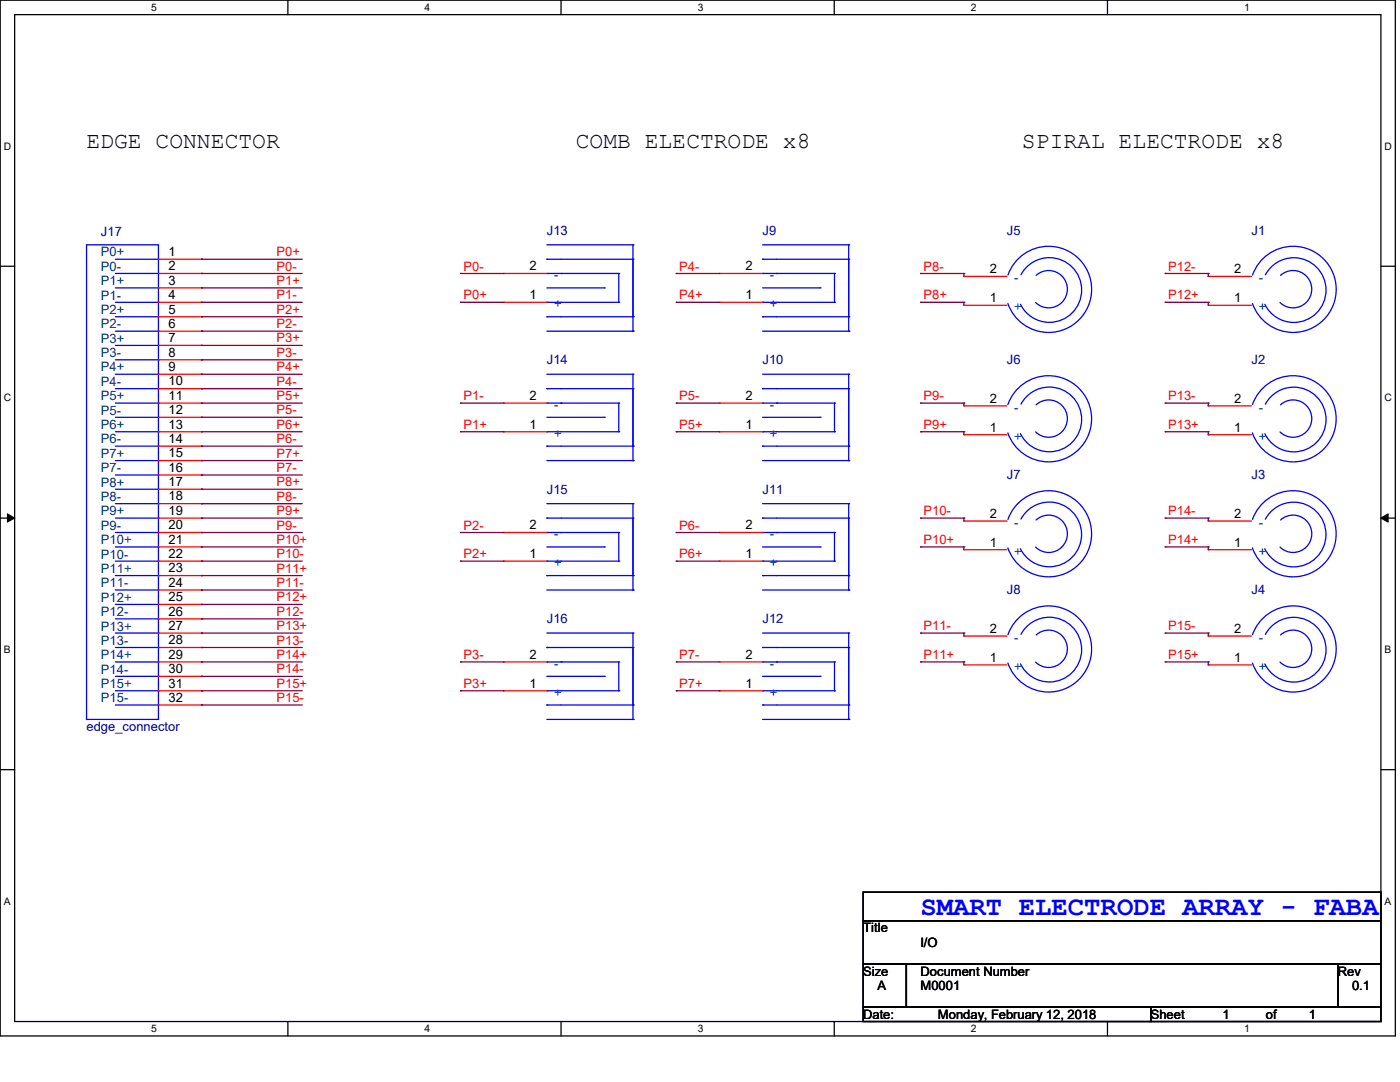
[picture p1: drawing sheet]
<svg xmlns="http://www.w3.org/2000/svg" width="279mm" height="216mm" viewBox="0 0 279 216" stroke-linecap="round" stroke-linejoin="round" font-family="sans-serif">
<path d="M0 0h278.5v206.7h-278.5zM2.9 2.9h272.7v200.9h-272.7z" fill="none" stroke="#000" stroke-width=".25"/>
<g fill="#fff">
<path d="M30.2 .3h1.1v2.3h-1.1z"/>
<path d="M30.2 204.1h1.1v2.3h-1.1z"/>
</g>
<path d="M57.4 0v2.9M57.4 203.8v2.9" fill="none" stroke="#000" stroke-width=".25"/>
<g fill="#fff">
<path d="M84.7 .3h1.1v2.3h-1.1z"/>
<path d="M84.7 204.1h1.1v2.3h-1.1z"/>
</g>
<path d="M112 0v2.9M112 203.8v2.9" fill="none" stroke="#000" stroke-width=".25"/>
<g fill="#fff">
<path d="M139.2 .3h1.1v2.3h-1.1z"/>
<path d="M139.2 204.1h1.1v2.3h-1.1z"/>
</g>
<path d="M166.5 0v2.9M166.5 203.8v2.9" fill="none" stroke="#000" stroke-width=".25"/>
<g fill="#fff">
<path d="M193.8 .3h1.1v2.3h-1.1z"/>
<path d="M193.8 204.1h1.1v2.3h-1.1z"/>
</g>
<path d="M221 0v2.9M221 203.8v2.9" fill="none" stroke="#000" stroke-width=".25"/>
<g fill="#fff">
<path d="M248.3 .3h1.1v2.3h-1.1z"/>
<path d="M248.3 204.1h1.1v2.3h-1.1z"/>
<path d="M.8 28h1.4v2.3h-1.4z"/>
<path d="M276.3 28h1.4v2.3h-1.4z"/>
<path d="M.8 78.2h1.4v2.3h-1.4z"/>
<path d="M276.3 78.2h1.4v2.3h-1.4z"/>
</g>
<path d="M0 53.1h2.9M275.6 53.1h2.9" fill="none" stroke="#000" stroke-width=".25"/>
<g fill="#fff">
<path d="M.8 128.5h1.3v2.2h-1.3z"/>
<path d="M276.3 128.5h1.3v2.2h-1.3z"/>
</g>
<path d="M0 103.4h2.9M275.6 103.4h2.9" fill="none" stroke="#000" stroke-width=".25"/>
<path d="M1.5 102.5l1.4 .9-1.4 .8zM275.6 103.4l1.4-.9v1.7z" fill="#000" stroke="#000" stroke-width=".2"/>
<g fill="#fff">
<path d="M.8 178.7h1.3v2.2h-1.3z"/>
<path d="M276.3 178.7h1.3v2.2h-1.3z"/>
</g>
<path d="M0 153.6h2.9M275.6 153.6h2.9M172.3 178h103.3v5.7h-103.3zM172.3 183.7h103.3v8.7h-103.3zM172.3 192.4h8.6v8.6h-8.6zM180.9 192.4h86.1v8.6h-86.1zM267 192.4h8.6v8.6h-8.6zM172.3 201h57.4v2.8h-57.4zM229.7 201h45.9v2.8h-45.9z" fill="none" stroke="#000" stroke-width=".25"/>
<g fill="none" stroke="#00f" stroke-width=".25">
<path d="M17.3 48.9h14.3v94.7h-14.3zM23 51.7h8.6M23 54.6h8.6M23 57.4h8.6M31.6 51.7h.1M31.6 57.4h.1M31.6 54.6h.1M109.1 54.6h.1M109.1 51.7h.1M109.1 51.7h17.2M109.1 54.6h14.4M109.1 57.4h11.5"/>
<path d="M109.1 48.9h17.2M112 54.6h.1M120.6 57.4h.1M123.5 54.6h.1M123.5 54.6v5.7M126.3 51.7h.1M126.3 48.9h.1M126.3 48.9v17.2M152.2 54.6h.1M152.2 51.7h.1M152.2 51.7h17.2M152.2 54.6h14.3"/>
<path d="M152.2 57.4h11.5M152.2 48.9h17.2M155 54.6h.1M163.7 57.4h.1M166.5 54.6h.1M166.5 54.6v5.7M169.4 51.7h.1M169.4 48.9h.1M169.4 48.9v17.2M201.2 54.9a8.6 8.6 0 0 1 13.2-4.1 8.6 8.6 0 0 1-.1 13.9 8.6 8.6 0 0 1-13.2-4.1M203.8 54.8a6.4 6.4 0 0 1 9.8-1.9 6.4 6.4 0 0 1-.2 10 6.4 6.4 0 0 1-9.7-2.2M206.8 55a3.7 3.7 0 0 1 5.2 .1 3.7 3.7 0 0 1-.1 5.3 3.7 3.7 0 0 1-5.2 0"/>
<path d="M250 54.9a8.6 8.6 0 0 1 13.2-4.1 8.6 8.6 0 0 1 0 13.9 8.6 8.6 0 0 1-13.2-4.1M252.5 54.8a6.4 6.4 0 0 1 9.8-1.8 6.4 6.4 0 0 1-.1 10 6.4 6.4 0 0 1-9.8-2.3M255.6 54.9a3.7 3.7 0 0 1 5.2 .2 3.7 3.7 0 0 1-.1 5.3 3.7 3.7 0 0 1-5.3 0M23 63.2h8.6M23 60.3h8.6M23 66.1h8.6M23 77.6h8.6M23 74.7h8.6M23 68.9h8.6M23 71.8h8.6M31.6 63.2h.1M31.6 68.9h.1"/>
<path d="M31.6 74.7h.1M31.6 60.3h.1M31.6 66.1h.1M31.6 71.8h.1M31.6 77.6h.1M109.1 63.2h.1M109.1 60.3h.1M109.1 77.6h.1M109.1 63.2h17.2M109.1 60.3h14.4M109.1 66.1h17.2M109.1 77.6h17.2"/>
<path d="M109.1 74.7h17.2M123.5 60.3h.1M126.3 63.2h.1M126.3 66.1h.1M126.3 77.6h.1M126.3 74.7h.1M126.3 74.7v17.2M152.2 63.2h.1M152.2 60.3h.1M152.2 77.6h.1M152.2 63.2h17.2M152.2 60.3h14.3"/>
<path d="M152.2 66.1h17.2M152.2 77.6h17.2M152.2 74.7h17.2M166.5 60.3h.1M169.4 63.2h.1M169.4 66.1h.1M169.4 77.6h.1M169.4 74.7h.1M169.4 74.7v17.2M23 89h8.6M23 86.1h8.6M23 80.4h8.6"/>
<path d="M23 83.3h8.6M23 91.9h8.6M23 94.8h8.6M23 97.6h8.6M31.6 80.4h.1M31.6 86.1h.1M31.6 91.9h.1M31.6 83.3h.1M31.6 89h.1M31.6 94.8h.1M31.6 97.6h.1M109.1 89h.1"/>
<path d="M109.1 86.1h.1M109.1 80.4h.1M109.1 89h17.2M109.1 86.1h14.4M109.1 80.4h14.4M109.1 83.3h11.5M109.1 91.9h17.2M112 80.4h.1M120.6 83.3h.1M123.5 86.1h.1M123.5 80.4h.1M123.5 80.4v5.7"/>
<path d="M126.3 89h.1M126.3 91.9h.1M152.2 89h.1M152.2 86.1h.1M152.2 80.4h.1M152.2 89h17.2M152.2 86.1h14.3M152.2 80.4h14.3M152.2 83.3h11.5M152.2 91.9h17.2M155 80.4h.1M163.7 83.3h.1"/>
<path d="M166.5 86.1h.1M166.5 80.4h.1M166.5 80.4v5.7M169.4 89h.1M169.4 91.9h.1M201.2 80.7a8.6 8.6 0 0 1 13.2-4 8.6 8.6 0 0 1-.1 13.8 8.6 8.6 0 0 1-13.2-4.1M203.8 80.6a6.4 6.4 0 0 1 9.8-1.8 6.4 6.4 0 0 1-.2 10 6.4 6.4 0 0 1-9.7-2.3M206.8 80.8a3.7 3.7 0 0 1 5.2 .2 3.7 3.7 0 0 1-.1 5.2 3.7 3.7 0 0 1-5.2 0M250 80.7a8.6 8.6 0 0 1 13.2-4 8.6 8.6 0 0 1-.1 13.8 8.6 8.6 0 0 1-13.2-4.1M252.5 80.7a6.4 6.4 0 0 1 9.8-1.9 6.4 6.4 0 0 1-.1 10 6.4 6.4 0 0 1-9.8-2.2M255.6 80.8a3.7 3.7 0 0 1 5.2 .2 3.7 3.7 0 0 1-.1 5.2 3.7 3.7 0 0 1-5.3 0M23 114.9h8.6"/>
<path d="M23 103.4h8.6M23 112h8.6M23 106.3h8.6M23 109.1h8.6M23 117.7h8.6M23 100.5h8.6M31.6 100.5h.1M31.6 103.4h.1M31.6 106.3h.1M31.6 109.1h.1M31.6 112h.1M31.6 114.9h.1"/>
<path d="M31.6 117.7h.1M109.1 114.9h.1M109.1 112h.1M109.1 106.3h.1M109.1 103.4h.1M109.1 114.9h17.2M109.1 103.4h17.2M109.1 112h14.4M109.1 106.3h14.4M109.1 109.1h11.5M109.1 117.7h17.2M109.1 100.5h17.2"/>
<path d="M112 106.3h.1M120.6 109.1h.1M123.5 112h.1M123.5 106.3h.1M123.5 106.3v5.7M126.3 114.9h.1M126.3 103.4h.1M126.3 117.7h.1M126.3 100.5h.1M126.3 100.5v17.2M152.2 114.9h.1M152.2 112h.1"/>
<path d="M152.2 106.3h.1M152.2 103.4h.1M152.2 114.9h17.2M152.2 103.4h17.2M152.2 112h14.3M152.2 106.3h14.3M152.2 109.1h11.5M152.2 117.7h17.2M152.2 100.5h17.2M155 106.3h.1M163.7 109.1h.1M166.5 112h.1"/>
<path d="M166.5 106.3h.1M166.5 106.3v5.7M169.4 114.9h.1M169.4 103.4h.1M169.4 117.7h.1M169.4 100.5h.1M169.4 100.5v17.2M201.2 103.6a8.6 8.6 0 0 1 13.2-4 8.6 8.6 0 0 1-.1 13.8 8.6 8.6 0 0 1-13.2-4.1M203.7 103.6a6.4 6.4 0 0 1 9.9-1.9 6.4 6.4 0 0 1-.2 10 6.4 6.4 0 0 1-9.8-2.2M206.8 103.8a3.7 3.7 0 0 1 5.2 .2 3.7 3.7 0 0 1-.1 5.2 3.7 3.7 0 0 1-5.2 0M250 103.6a8.6 8.6 0 0 1 13.2-4 8.6 8.6 0 0 1-.1 13.8 8.6 8.6 0 0 1-13.2-4.1M252.5 103.6a6.4 6.4 0 0 1 9.8-1.9 6.4 6.4 0 0 1-.1 10 6.4 6.4 0 0 1-9.8-2.2"/>
<path d="M255.6 103.8a3.7 3.7 0 0 1 5.2 .2 3.7 3.7 0 0 1-.1 5.2 3.7 3.7 0 0 1-5.2 0M23 129.2h8.6M23 137.8h8.6M23 132.1h8.6M23 135h8.6M23 126.3h8.6M23 120.6h8.6M23 123.5h8.6M31.6 120.6h.1M31.6 123.5h.1M31.6 126.3h.1M31.6 129.2h.1"/>
<path d="M31.6 132.1h.1M31.6 135h.1M31.6 137.8h.1M109.1 137.8h.1M109.1 132.1h.1M109.1 129.2h.1M109.1 129.2h17.2M109.1 137.8h14.4M109.1 132.1h14.4M109.1 135h11.5M109.1 126.3h17.2M112 132.1h.1"/>
<path d="M120.6 135h.1M123.5 137.8h.1M123.5 132.1h.1M123.5 132.1v5.7M126.3 129.2h.1M126.3 126.3h.1M126.3 126.3v17.3M152.2 137.8h.1M152.2 132.1h.1M152.2 129.2h.1M152.2 129.2h17.2M152.2 137.8h14.3"/>
<path d="M152.2 132.1h14.3M152.2 135h11.5M152.2 126.3h17.2M155 132.1h.1M163.7 135h.1M166.5 137.8h.1M166.5 132.1h.1M166.5 132.1v5.7M169.4 129.2h.1M169.4 126.3h.1M169.4 126.3v17.3M201.2 126.6a8.6 8.6 0 0 1 13.2-4 8.6 8.6 0 0 1-.1 13.8 8.6 8.6 0 0 1-13.2-4.1"/>
<path d="M203.8 126.6a6.4 6.4 0 0 1 9.8-1.9 6.4 6.4 0 0 1-.2 10 6.4 6.4 0 0 1-9.7-2.2M206.8 126.7a3.7 3.7 0 0 1 5.2 .2 3.7 3.7 0 0 1-.1 5.2 3.7 3.7 0 0 1-5.2 0M250 126.6a8.6 8.6 0 0 1 13.2-4 8.6 8.6 0 0 1 0 13.8 8.6 8.6 0 0 1-13.2-4.1M252.5 126.6a6.4 6.4 0 0 1 9.8-1.9 6.4 6.4 0 0 1-.1 10 6.4 6.4 0 0 1-9.8-2.2M255.6 126.7a3.7 3.7 0 0 1 5.2 .2 3.7 3.7 0 0 1-.1 5.2 3.7 3.7 0 0 1-5.3 0M23 140.7h8.6M31.6 140.7h.1M109.1 140.7h.1M109.1 140.7h17.2M109.1 143.6h17.2M126.3 140.7h.1M126.3 143.6h.1"/>
<path d="M152.2 140.7h.1M152.2 140.7h17.2M152.2 143.6h17.2M169.4 140.7h.1M169.4 143.6h.1"/>
</g>
<g fill="none" stroke="#f00" stroke-width=".25">
<path d="M31.6 54.6h8.6M31.6 51.7h8.6M31.6 57.4h8.6M40.2 51.7h.1M40.2 54.6h.1M40.2 57.4h.1M100.5 54.6h.1M100.5 54.6h8.6M143.6 54.6h.1M143.6 54.6h8.6M192.4 55.2h.1M192.4 55.2h8.6"/>
<path d="M241.1 55.2h.1M241.1 55.2h8.7M31.6 60.3h8.6M31.6 63.2h8.6M31.6 66.1h8.6M31.6 68.9h8.6M31.6 71.8h8.6M31.6 74.7h8.6M31.6 77.6h8.6M40.2 60.3h.1M40.2 63.2h.1M40.2 66.1h.1"/>
<path d="M40.2 68.9h.1M40.2 71.8h.1M40.2 74.7h.1M40.2 77.6h.1M100.5 60.3h.1M100.5 60.3h8.6M143.6 60.3h.1M143.6 60.3h8.6M192.4 60.9h.1M192.4 60.9h8.6M241.1 60.9h.1M241.1 60.9h8.7"/>
<path d="M31.6 86.1h8.6M31.6 80.4h8.6M31.6 83.3h8.6M31.6 89h8.6M31.6 91.9h8.6M31.6 94.8h8.6M31.6 97.6h8.6M40.2 80.4h.1M40.2 83.3h.1M40.2 86.1h.1M40.2 89h.1M40.2 91.9h.1"/>
<path d="M40.2 94.8h.1M40.2 97.6h.1M100.5 86.1h.1M100.5 80.4h.1M100.5 86.1h8.6M100.5 80.4h8.6M143.6 86.1h.1M143.6 80.4h.1M143.6 86.1h8.6M143.6 80.4h8.6M192.4 86.7h.1M192.4 81h.1"/>
<path d="M192.4 86.7h8.6M192.4 81h8.6M241.1 86.7h.1M241.1 81h.1M241.1 86.7h8.7M241.1 81h8.7M31.6 112h8.6M31.6 106.3h8.6M31.6 100.5h8.6M31.6 103.4h8.6M31.6 109.1h8.6M31.6 114.9h8.6"/>
<path d="M31.6 117.7h8.6M40.2 100.5h.1M40.2 103.4h.1M40.2 106.3h.1M40.2 109.1h.1M40.2 112h.1M40.2 114.9h.1M40.2 117.7h.1M100.5 112h.1M100.5 106.3h.1M100.5 112h8.6M100.5 106.3h8.6"/>
<path d="M143.6 112h.1M143.6 106.3h.1M143.6 112h8.6M143.6 106.3h8.6M192.4 109.7h.1M192.4 104h.1M192.4 109.7h8.6M192.4 104h8.6M241.1 109.7h.1M241.1 104h.1M241.1 109.7h8.7M241.1 104h8.7"/>
<path d="M31.6 137.8h8.6M31.6 132.1h8.6M31.6 120.6h8.6M31.6 123.5h8.6M31.6 126.3h8.6M31.6 129.2h8.6M31.6 135h8.6M40.2 120.6h.1M40.2 123.5h.1M40.2 126.3h.1M40.2 129.2h.1M40.2 132.1h.1"/>
<path d="M40.2 135h.1M40.2 137.8h.1M100.5 137.8h.1M100.5 132.1h.1M100.5 137.8h8.6M100.5 132.1h8.6M143.6 137.8h.1M143.6 132.1h.1M143.6 137.8h8.6M143.6 132.1h8.6M192.4 132.7h.1M192.4 126.9h.1"/>
<path d="M192.4 132.7h8.6M192.4 126.9h8.6M241.1 132.7h.1M241.1 126.9h.1M241.1 132.7h8.7M241.1 126.9h8.7M31.6 140.7h8.6M40.2 140.7h.1"/>
</g>
<g fill="none" stroke="#800040" stroke-width=".25">
<path d="M40.2 51.7h.1M40.2 54.6h.1M40.2 57.4h.1M40.2 54.6h20.1M40.2 51.7h20.1M40.2 57.4h20.1M91.9 54.6h.1M91.9 54.6h8.6M135 54.6h.1M135 54.6h8.6M183.7 54.6h.1M183.7 54.6h8.7"/>
<path d="M192.4 54.6h.1M192.4 54.6v.6M232.5 54.6h.1M232.5 54.6h8.6M241.1 54.6h.1M241.1 54.6v.6M40.2 60.3h.1M40.2 63.2h.1M40.2 66.1h.1M40.2 68.9h.1M40.2 71.8h.1M40.2 74.7h.1"/>
<path d="M40.2 77.6h.1M40.2 60.3h20.1M40.2 63.2h20.1M40.2 66.1h20.1M40.2 68.9h20.1M40.2 71.8h20.1M40.2 74.7h20.1M40.2 77.6h20.1M91.9 60.3h.1M91.9 60.3h8.6M135 60.3h.1M135 60.3h8.6"/>
<path d="M183.7 60.3h.1M183.7 60.3h8.7M192.4 60.3h.1M192.4 60.3v.6M232.5 60.3h.1M232.5 60.3h8.6M241.1 60.3h.1M241.1 60.3v.6M40.2 80.4h.1M40.2 86.1h.1M40.2 83.3h.1M40.2 89h.1"/>
<path d="M40.2 91.9h.1M40.2 94.8h.1M40.2 97.6h.1M40.2 80.4h20.1M40.2 86.1h20.1M40.2 83.3h20.1M40.2 89h20.1M40.2 91.9h20.1M40.2 94.8h20.1M40.2 97.6h20.1M91.9 80.4h.1M91.9 86.1h.1"/>
<path d="M91.9 80.4h8.6M91.9 86.1h8.6M135 80.4h.1M135 86.1h.1M135 80.4h8.6M135 86.1h8.6M183.7 80.4h.1M183.7 86.1h.1M183.7 80.4h8.7M183.7 86.1h8.7M192.4 80.4h.1M192.4 86.1h.1"/>
<path d="M192.4 80.4v.6M192.4 86.1v.6M232.5 80.4h.1M232.5 86.1h.1M232.5 80.4h8.6M232.5 86.1h8.6M241.1 80.4h.1M241.1 86.1h.1M241.1 80.4v.6M241.1 86.1v.6M40.2 100.5h.1M40.2 103.4h.1"/>
<path d="M40.2 106.3h.1M40.2 109.1h.1M40.2 112h.1M40.2 114.9h.1M40.2 117.7h.1M40.2 103.4h20.1M40.2 109.1h20.1M40.2 106.3h20.1M40.2 112h20.1M40.2 100.5h20.1M40.2 114.9h20.1M40.2 117.7h20.1"/>
<path d="M91.9 106.3h.1M91.9 112h.1M91.9 106.3h8.6M91.9 112h8.6M135 106.3h.1M135 112h.1M135 106.3h8.6M135 112h8.6M183.7 103.4h.1M183.7 109.1h.1M183.7 103.4h8.7M183.7 109.1h8.7"/>
<path d="M192.4 103.4h.1M192.4 109.1h.1M192.4 103.4v.6M192.4 109.1v.6M232.5 103.4h.1M232.5 109.1h.1M232.5 103.4h8.6M232.5 109.1h8.6M241.1 103.4h.1M241.1 109.1h.1M241.1 103.4v.6M241.1 109.1v.6"/>
<path d="M40.2 120.6h.1M40.2 123.5h.1M40.2 126.3h.1M40.2 129.2h.1M40.2 132.1h.1M40.2 135h.1M40.2 137.8h.1M40.2 126.3h20.1M40.2 132.1h20.1M40.2 137.8h20.1M40.2 120.6h20.1M40.2 123.5h20.1"/>
<path d="M40.2 129.2h20.1M40.2 135h20.1M91.9 132.1h.1M91.9 137.8h.1M91.9 132.1h8.6M91.9 137.8h8.6M135 132.1h.1M135 137.8h.1M135 132.1h8.6M135 137.8h8.6M183.7 126.3h.1M183.7 132.1h.1"/>
<path d="M183.7 126.3h8.7M183.7 132.1h8.7M192.4 126.3h.1M192.4 132.1h.1M192.4 126.3v.6M192.4 132.1v.6M232.5 126.3h.1M232.5 132.1h.1M232.5 126.3h8.6M232.5 132.1h8.6M241.1 126.3h.1M241.1 132.1h.1"/>
<path d="M241.1 126.3v.6M241.1 132.1v.6M40.2 140.7h.1M40.2 140.7h20.1"/>
</g>
<text font-size="5.4" fill="#00f" x="183.7" y="182.5">SMART ELECTRODE ARRAY - FABA</text>
<g font-size="4.6">
<text x="17.3" y="29.5">EDGE CONNECTOR</text>
<text x="114.9" y="29.5">COMB ELECTRODE x8</text>
<text x="203.9" y="29.5">SPIRAL ELECTRODE x8</text>
</g>
<g font-size="2.6" fill="#000080">
<text x="20.2" y="47.2">J17</text>
<text x="109.1" y="46.9">J13</text>
<text x="152.2" y="46.9">J9</text>
<text x="201" y="46.9">J5</text>
<text x="249.8" y="46.9">J1</text>
<text x="109.1" y="72.7">J14</text>
<text x="152.2" y="72.7">J10</text>
<text x="201" y="72.7">J6</text>
<text x="249.8" y="72.7">J2</text>
<text x="201" y="95.7">J7</text>
<text x="249.8" y="95.7">J3</text>
<text x="109.1" y="98.6">J15</text>
<text x="152.2" y="98.6">J11</text>
<text x="201" y="118.6">J8</text>
<text x="249.8" y="118.6">J4</text>
<text x="109.1" y="124.4">J16</text>
<text x="152.2" y="124.4">J12</text>
<text x="17.3" y="145.9">edge_connector</text>
</g>
<g font-size="2.6" fill="#004080">
<text x="20.2" y="51.2">P0+</text>
<text x="20.2" y="54.1">P0-</text>
<text x="20.2" y="56.9">P1+</text>
<text x="20.2" y="59.8">P1-</text>
<text x="110.6" y="55.8">-</text>
<text x="153.6" y="55.8">-</text>
<text x="202.4" y="56.3">-</text>
<text x="251.2" y="56.3">-</text>
<text x="20.2" y="62.7">P2+</text>
<text x="20.2" y="65.5">P2-</text>
<text x="110.6" y="61.5">+</text>
<text x="153.6" y="61.5">+</text>
<text x="202.4" y="62.1">+</text>
<text x="251.2" y="62.1">+</text>
<text x="20.2" y="68.4">P3+</text>
<text x="20.2" y="71.2">P3-</text>
<text x="20.2" y="74.1">P4+</text>
<text x="20.2" y="77">P4-</text>
<text x="20.2" y="79.9">P5+</text>
<text x="20.2" y="82.8">P5-</text>
<text x="110.6" y="81.6">-</text>
<text x="153.6" y="81.6">-</text>
<text x="202.4" y="82.2">-</text>
<text x="251.2" y="82.2">-</text>
<text x="20.2" y="85.6">P6+</text>
<text x="20.2" y="88.5">P6-</text>
<text x="110.6" y="87.3">+</text>
<text x="153.6" y="87.3">+</text>
<text x="202.4" y="87.9">+</text>
<text x="251.2" y="87.9">+</text>
<text x="20.2" y="91.4">P7+</text>
<text x="20.2" y="94.2">P7-</text>
<text x="20.2" y="97.1">P8+</text>
<text x="20.2" y="99.9">P8-</text>
<text x="20.2" y="102.8">P9+</text>
<text x="20.2" y="105.7">P9-</text>
<text x="110.6" y="107.4">-</text>
<text x="153.6" y="107.4">-</text>
<text x="202.4" y="105.2">-</text>
<text x="251.2" y="105.2">-</text>
<text x="20.2" y="108.6">P10+</text>
<text x="20.2" y="111.5">P10-</text>
<text x="110.6" y="113.2">+</text>
<text x="153.6" y="113.2">+</text>
<text x="202.4" y="110.9">+</text>
<text x="251.2" y="110.9">+</text>
<text x="20.2" y="114.3">P11+</text>
<text x="20.2" y="117.2">P11-</text>
<text x="20.2" y="120.1">P12+</text>
<text x="20.2" y="122.9">P12-</text>
<text x="20.2" y="125.8">P13+</text>
<text x="20.2" y="128.7">P13-</text>
<text x="20.2" y="131.5">P14+</text>
<text x="202.4" y="128.1">-</text>
<text x="251.2" y="128.1">-</text>
<text x="20.2" y="134.4">P14-</text>
<text x="20.2" y="137.3">P15+</text>
<text x="110.6" y="133.3">-</text>
<text x="153.6" y="133.3">-</text>
<text x="202.4" y="133.9">+</text>
<text x="251.2" y="133.9">+</text>
<text x="20.2" y="140.2">P15-</text>
<text x="110.6" y="139">+</text>
<text x="153.6" y="139">+</text>
</g>
<g font-size="2.6">
<text x="33.6" y="51.1">1</text>
<text x="33.6" y="53.9">2</text>
<text x="105.7" y="53.9">2</text>
<text x="148.8" y="53.9">2</text>
<text x="33.6" y="56.8">3</text>
<text x="33.6" y="59.7">4</text>
<text x="105.7" y="59.7">1</text>
<text x="148.8" y="59.7">1</text>
<text x="197.5" y="54.5">2</text>
<text x="246.3" y="54.5">2</text>
<text x="33.6" y="62.6">5</text>
<text x="33.6" y="65.4">6</text>
<text x="197.5" y="60.3">1</text>
<text x="246.3" y="60.3">1</text>
<text x="33.6" y="68.3">7</text>
<text x="33.6" y="71.2">8</text>
<text x="33.6" y="74">9</text>
<text x="33.6" y="76.9">10</text>
<text x="33.6" y="79.8">11</text>
<text x="33.6" y="82.6">12</text>
<text x="105.7" y="79.8">2</text>
<text x="148.8" y="79.8">2</text>
<text x="197.5" y="80.3">2</text>
<text x="246.3" y="80.3">2</text>
<text x="33.6" y="85.5">13</text>
<text x="33.6" y="88.4">14</text>
<text x="105.7" y="85.5">1</text>
<text x="148.8" y="85.5">1</text>
<text x="197.5" y="86.1">1</text>
<text x="246.3" y="86.1">1</text>
<text x="33.6" y="91.3">15</text>
<text x="33.6" y="94.1">16</text>
<text x="33.6" y="97">17</text>
<text x="33.6" y="99.9">18</text>
<text x="33.6" y="102.7">19</text>
<text x="33.6" y="105.6">20</text>
<text x="105.7" y="105.6">2</text>
<text x="148.8" y="105.6">2</text>
<text x="197.5" y="103.3">2</text>
<text x="246.3" y="103.3">2</text>
<text x="33.6" y="108.5">21</text>
<text x="33.6" y="111.3">22</text>
<text x="105.7" y="111.3">1</text>
<text x="148.8" y="111.3">1</text>
<text x="197.5" y="109.1">1</text>
<text x="246.3" y="109.1">1</text>
<text x="33.6" y="114.2">23</text>
<text x="33.6" y="117.1">24</text>
<text x="33.6" y="120">25</text>
<text x="33.6" y="122.9">26</text>
<text x="33.6" y="125.7">27</text>
<text x="33.6" y="128.6">28</text>
<text x="33.6" y="131.4">29</text>
<text x="105.7" y="131.4">2</text>
<text x="148.8" y="131.4">2</text>
<text x="197.5" y="126.3">2</text>
<text x="246.3" y="126.3">2</text>
<text x="33.6" y="134.3">30</text>
<text x="33.6" y="137.2">31</text>
<text x="105.7" y="137.2">1</text>
<text x="148.8" y="137.2">1</text>
<text x="197.5" y="132">1</text>
<text x="246.3" y="132">1</text>
<text x="33.6" y="140">32</text>
<text x="172.3" y="186.1">Title</text>
<text x="183.7" y="188.9">I/O</text>
<text x="172.3" y="194.7">Size</text>
<text x="175.1" y="197.6">A</text>
<text x="183.7" y="194.7">Document Number</text>
<text x="183.7" y="197.6">M0001</text>
<text x="267" y="194.7">Rev</text>
<text x="269.8" y="197.6">0.1</text>
<text x="172.3" y="203.3">Date:</text>
<text x="187.2" y="203.3">Monday, February 12, 2018</text>
<text x="229.7" y="203.3">Sheet</text>
<text x="244" y="203.3">1</text>
<text x="252.6" y="203.3">of</text>
<text x="261.2" y="203.3">1</text>
</g>
<g font-size="2.6" fill="#f00">
<text x="55.2" y="51.1">P0+</text>
<text x="55.2" y="54">P0-</text>
<text x="92.5" y="54">P0-</text>
<text x="135.6" y="54">P4-</text>
<text x="184.3" y="54">P8-</text>
<text x="233.1" y="54">P12-</text>
<text x="55.2" y="56.9">P1+</text>
<text x="55.2" y="59.7">P1-</text>
<text x="92.5" y="59.7">P0+</text>
<text x="135.6" y="59.7">P4+</text>
<text x="184.3" y="59.7">P8+</text>
<text x="233.1" y="59.7">P12+</text>
<text x="55.2" y="62.6">P2+</text>
<text x="55.2" y="65.5">P2-</text>
<text x="55.2" y="68.3">P3+</text>
<text x="55.2" y="71.2">P3-</text>
<text x="55.2" y="74.1">P4+</text>
<text x="55.2" y="77">P4-</text>
<text x="55.2" y="79.8">P5+</text>
<text x="55.2" y="82.7">P5-</text>
<text x="92.5" y="79.8">P1-</text>
<text x="135.6" y="79.8">P5-</text>
<text x="184.3" y="79.8">P9-</text>
<text x="233.1" y="79.8">P13-</text>
<text x="55.2" y="85.6">P6+</text>
<text x="55.2" y="88.4">P6-</text>
<text x="92.5" y="85.6">P1+</text>
<text x="135.6" y="85.6">P5+</text>
<text x="184.3" y="85.6">P9+</text>
<text x="233.1" y="85.6">P13+</text>
<text x="55.2" y="91.3">P7+</text>
<text x="55.2" y="94.2">P7-</text>
<text x="55.2" y="97">P8+</text>
<text x="55.2" y="99.9">P8-</text>
<text x="55.2" y="102.8">P9+</text>
<text x="55.2" y="105.7">P9-</text>
<text x="92.5" y="105.7">P2-</text>
<text x="135.6" y="105.7">P6-</text>
<text x="184.3" y="102.8">P10-</text>
<text x="233.1" y="102.8">P14-</text>
<text x="55.2" y="108.5">P10+</text>
<text x="55.2" y="111.4">P10-</text>
<text x="92.5" y="111.4">P2+</text>
<text x="135.6" y="111.4">P6+</text>
<text x="184.3" y="108.5">P10+</text>
<text x="233.1" y="108.5">P14+</text>
<text x="55.2" y="114.3">P11+</text>
<text x="55.2" y="117.1">P11-</text>
<text x="55.2" y="120">P12+</text>
<text x="55.2" y="122.9">P12-</text>
<text x="55.2" y="125.7">P13+</text>
<text x="184.3" y="125.7">P11-</text>
<text x="233.1" y="125.7">P15-</text>
<text x="55.2" y="128.6">P13-</text>
<text x="55.2" y="131.5">P14+</text>
<text x="92.5" y="131.5">P3-</text>
<text x="135.6" y="131.5">P7-</text>
<text x="184.3" y="131.5">P11+</text>
<text x="233.1" y="131.5">P15+</text>
<text x="55.2" y="134.4">P14-</text>
<text x="55.2" y="137.2">P15+</text>
<text x="92.5" y="137.2">P3+</text>
<text x="135.6" y="137.2">P7+</text>
<text x="55.2" y="140.1">P15-</text>
</g>
<g font-size="2.1">
<text x="30.2" y="2.2">5</text>
<text x="84.7" y="2.2">4</text>
<text x="139.2" y="2.2">3</text>
<text x="193.8" y="2.2">2</text>
<text x="248.3" y="2.2">1</text>
<text x=".8" y="29.8">D</text>
<text x="276.3" y="29.8">D</text>
<text x=".8" y="80.1">C</text>
<text x="276.3" y="80.1">C</text>
<text x=".8" y="130.3">B</text>
<text x="276.3" y="130.3">B</text>
<text x=".8" y="180.5">A</text>
<text x="276.3" y="180.5">A</text>
<text x="30.2" y="206">5</text>
<text x="84.7" y="206">4</text>
<text x="139.2" y="206">3</text>
<text x="193.8" y="206">2</text>
<text x="248.3" y="206">1</text>
</g>
</svg>
